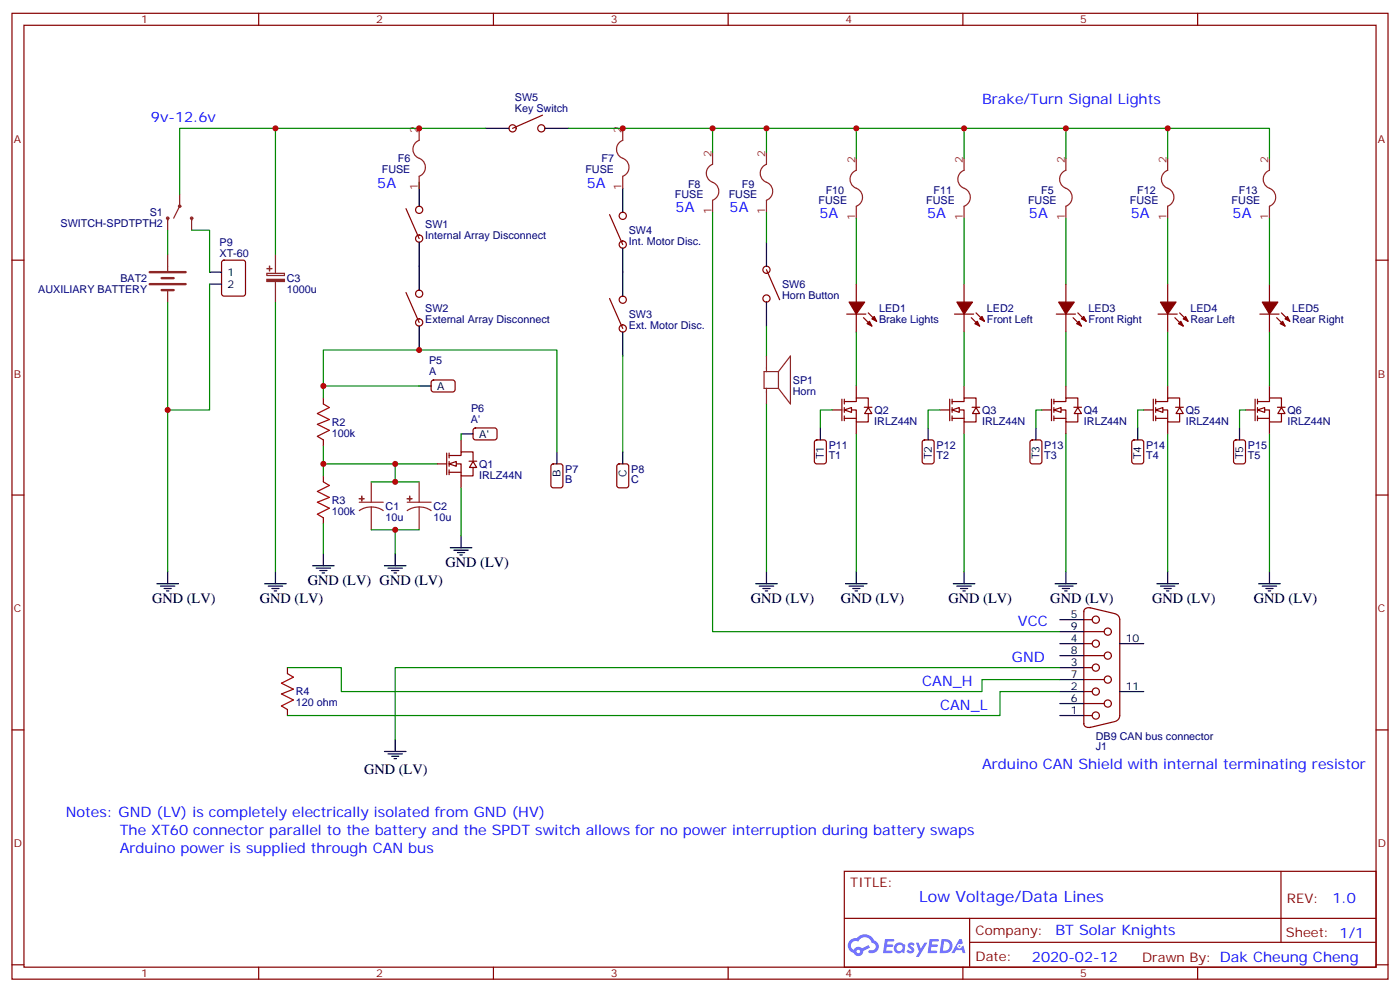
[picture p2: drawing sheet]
<svg xmlns="http://www.w3.org/2000/svg" width="412mm" height="292mm" viewBox="0 0 412 292" stroke-linecap="round" stroke-linejoin="round" font-family="sans-serif">
<g fill="none" stroke="#870000" stroke-width=".35">
<path d="M3.5 3.9h405.4v284.4h-405.4zM7.1 7.4h398.2v277.3h-398.2zM76.2 3.9v3.5M145.3 3.9v3.5M214.5 3.9v3.5M283.6 3.9v3.5M352.8 3.9v3.5M3.5 76.6h3.6M405.3 76.6h3.6M3.5 145.7h3.6M405.3 145.7h3.6M3.5 214.9h3.6"/>
<path d="M405.3 214.9h3.6M248.7 256.5h156.6v28.2h-156.6zM377.3 256.5v20.9M248.7 270.4h156.5M285.6 277.4h119.6M285.6 270.4v14.1M3.5 284h3.6M76.2 284.7v3.6M145.3 284.7v3.6M214.5 284.7v3.6M283.6 284.7v3.6M352.8 284.7v3.6"/>
<path d="M405.3 284h3.6"/>
</g>
<g fill="#5487ff">
<path d="M267.7 277.7a1.22 1.22 0 0 1 1.7 .2l-.4 .6a.47 .47 0 0 0-.3-.4 .47 .47 0 0 0-.5 .2l.1 .2a1.14 1.14 0 0 1 .8 1.8 1.14 1.14 0 0 1-1.9 0l-.2-.2 .5-.6 .7 .5a.29 .29 0 0 0 .3-.3 .29 .29 0 0 0-.2-.3 1.04 1.04 0 0 1-.6-1.7z"/>
<path d="M260.7 276.4h2.4l.3 .2-.2 .5-1.8 .1-.1 .8h1.5l.3 .4-.3 .4h-1.6l-.2 1.1h1.7l.2 .3-.2 .3-2.6 .1z"/>
<path d="M273.8 276.4h2.4l.3 .2-.1 .5-1.8 .1-.2 .8h1.6l.3 .4-.4 .4h-1.6l-.1 1.1h1.7l.2 .3-.2 .3-2.6 .1z"/>
<path d="M282.6 276.4h.7l.3 1.3-.6 .3a.69 .69 0 0 0-1 .3 .69 .69 0 0 0 .4 .9 .69 .69 0 0 0 .9-.6l.5-.2 .6 2.2h-.8l-.2-.9h-1.8l-.5 .9h-.8z"/>
<path d="M269.8 277.5h.8l.6 1.8 1.1-1.8h.9l-2.6 4.2h-.8l.9-1.5z"/>
<path d="M277.4 276.4l-.6 4.2h1.3a2.11 2.11 0 0 0 2.5-2.1 2.11 2.11 0 0 0-2.5-2.1zM278.1 277.2a1.39 1.39 0 0 1 1.7 1.4 1.39 1.39 0 0 1-1.8 1.3h-.3z"/>
<path d="M263.7 278.1a1.54 1.54 0 0 0-.1 2.1 1.54 1.54 0 0 0 2.2 .1l.6 .3 .3-2.3-.2-.3h-.4a1.49 1.49 0 0 0-2.4 .1zM264 279.1a.94 .94 0 0 1 1.8 0 .94 .94 0 0 1-1.8 0z"/>
<path d="M250.4 276.8a2.18 2.18 0 0 0 1.1 3.7 1.44 1.44 0 0 0 1.6 .9 1.44 1.44 0 0 0 1.2-1.4l2-1-.5-.8-1.9 1a1.47 1.47 0 0 0-2.4 .4 1.39 1.39 0 0 1-.7-1.9 1.39 1.39 0 0 1 2-.5 2.12 2.12 0 0 1 2.2-1.3 2.12 2.12 0 0 1 1.9 1.7 1.14 1.14 0 0 1 1.1 1.4 1.14 1.14 0 0 1-1.7 .7 .43 .43 0 0 0-.5 .4 .43 .43 0 0 0 .4 .5 1.98 1.98 0 0 0 2.5-1.2 1.98 1.98 0 0 0-1.2-2.6 3.1 3.1 0 0 0-5.3-.6l-.9 .1zM252.3 280.1a.55 .55 0 0 1 1.1 0 .55 .55 0 0 1-1.1 0z"/>
<circle cx="282.6" cy="278.5" r=".26"/>
</g>
<path d="M44.1 80.1h10.6M44.1 83.6h10.6M47.6 81.9h3.6M47.6 85.4h3.6" fill="none" stroke="#8c2424" stroke-width=".71"/>
<path d="M49.4 74.8v5M49.4 85.4v3.5M105.8 147.8h7.1M109.4 149.3l1.8 .2 1.7 .8M109.4 149.3l-1.9 .2-1.7 .8M109.4 141.9v5.9M109.4 149.3v6.7" fill="none" stroke="#8c2424" stroke-width=".35"/>
<g fill="none" stroke="#870000" stroke-width=".35">
<path d="M119.6 61.4l3.9 8.8M179.6 63.2l3.8 8.8M119.6 86.1l3.9 8.8M179.6 87.9l3.8 8.8M95.2 117.2v1.7M95.2 129.5v1.8M131.6 133.4v6.3M132.3 134.1h3.5v-1.1h3.5v2.9M132.3 136.6h3.5v3.5h3.5v-2.5M132.3 139h3.5M132.3 133.4v1.4M132.3 135.9v1.4"/>
<path d="M132.3 138.3v1.4M138.2 135.8h2.2M95.2 140.1v1.8M95.2 152.4v1.8"/>
<circle cx="123.5" cy="61.8" r="1.06"/>
<circle cx="123.5" cy="70.2" r="1.06"/>
<circle cx="183.4" cy="63.5" r="1.06"/>
<circle cx="183.4" cy="72" r="1.06"/>
<circle cx="123.5" cy="94.9" r="1.06"/>
<circle cx="123.5" cy="86.5" r="1.06"/>
<circle cx="183.4" cy="88.2" r="1.06"/>
<circle cx="183.4" cy="96.7" r="1.06"/>
</g>
<path d="M123.5 53.7v7M183.4 55.4v7.1M123.5 71.3v14.1M183.4 73.1v14.1M123.5 96v7M183.4 97.8v7" fill="none" stroke="#000" stroke-width=".35"/>
<path d="M95.2 118.9l1.8 1.1-3.5 1.7 3.5 1.8-3.5 1.4 3.5 1.8-3.5 1.7 1.7 1.1M95.2 141.9l1.8 1-3.5 1.8 3.5 1.7-3.5 1.4 3.5 1.8-3.5 1.8 1.7 1" fill="none" stroke="#a10000" stroke-width=".35"/>
<g fill="#8c2424" stroke="#8c2424" stroke-width=".35">
<path d="M105.8 146.8h1.4z"/>
<path d="M106.5 146.1l.1 1.4z"/>
</g>
<path d="M132.3 136.6l2.1-.7v1.4z" fill="#fff" stroke="#870000" stroke-width=".35"/>
<g fill="none" stroke="#870000" stroke-width=".35">
<path d="M159.8 33.9l-8.8 3.9M65.5 76.8l.5-.2h5.6l.7 .4v9.5l-.4 .6-5.9 .1-.7-.5v-9.4zM225.8 79.4l3.9 8.8M127.2 112.1l.5-.2h5.9l.5 .7-.1 2.4-.7 .4-5.9-.1-.4-.6v-2.1zM248 117.5v6.4M248.7 118.2h3.5v-1h3.6v2.8M248.7 117.5v1.4M248.7 120v1.4M254.6 119.9h2.2M128.8 136.6h2.8M135.8 129.5v3.5M139.3 135.9l1.1 1.7h-2.1z"/>
<path d="M139.6 126.2l.5-.2h5.9l.4 .7-.1 2.4-.6 .4-5.9-.1-.5-.6v-2.1zM162.5 136.8l.5-.2h2.1l.7 .4v5.9l-.5 .7h-2.3l-.7-.4v-5.9zM181.9 136.8l.5-.2h2.1l.7 .4v5.9l-.5 .7h-2.3l-.7-.4v-5.9zM248.7 120.7h3.5v3.5h3.6v-2.5M248.7 123.2h3.5M248.7 122.4v1.5M135.8 140.1v3.5M319.3 180v33.1M321 178.9l7.4 1.8M321.2 179a1.4 1.4 0 0 0-1.9 1.1M84.7 196.5v1.8M319.3 196.5h2.4"/>
<path d="M319.3 189.5h2.4M319.3 182.4h2.4M319.3 193h6M319.3 185.9h6M328.5 180.7a1.76 1.76 0 0 1 1.3 1.7v28.2a1.77 1.77 0 0 1-1.2 1.7M84.7 208.9v1.7M319.3 203.6h2.4M319.3 210.6h2.4M319.3 207.1h6M319.3 200.1h6M319.3 213a1.32 1.32 0 0 0 1.9 1.1M328.4 212.4l-7.4 1.8"/>
<circle cx="151" cy="37.8" r="1.06"/>
<circle cx="159.5" cy="37.8" r="1.06"/>
<circle cx="225.8" cy="79.4" r="1.06"/>
<circle cx="225.8" cy="87.9" r="1.06"/>
<circle cx="322.8" cy="196.5" r="1.06"/>
<circle cx="322.8" cy="189.5" r="1.06"/>
<circle cx="322.8" cy="182.4" r="1.06"/>
<circle cx="326.3" cy="185.9" r="1.06"/>
<circle cx="326.3" cy="193" r="1.06"/>
<circle cx="322.8" cy="203.6" r="1.06"/>
<circle cx="322.8" cy="210.6" r="1.06"/>
<circle cx="326.3" cy="207.1" r="1.06"/>
<circle cx="326.3" cy="200.1" r="1.06"/>
</g>
<g fill="none" stroke="#000" stroke-width=".35">
<path d="M142.9 37.8h7M160.5 37.8h7.1M225.8 71.3v7.1M61.7 80.1h3.6M61.7 83.6h3.6M225.8 88.9v7.1M123.5 113.6h3.5M135.8 127.7h3.5M164 133v3.6M183.4 133v3.6M312.2 196.5h7.1M312.2 189.5h7.1"/>
<path d="M312.2 182.4h7.1M312.2 193h7.1M312.2 185.9h7.1M329.8 189.5h7.1M312.2 210.6h7.1M312.2 203.6h7.1M312.2 207.1h7.1M312.2 200.1h7.1M329.8 203.6h7.1"/>
</g>
<g fill="#8c2424" stroke="#8c2424" stroke-width=".35">
<path d="M78.6 82.2h5.2v.7h-5.2z"/>
<path d="M78.7 79.1h1.4z"/>
<path d="M79.4 78.4v1.4z"/>
<path d="M119.9 146.8h1.5z"/>
<path d="M120.6 146.1l.1 1.4z"/>
</g>
<g fill="none" stroke="#8c2424" stroke-width=".35">
<path d="M123.5 37.8v3.5a2.91 2.91 0 0 0-1.9 3 2.91 2.91 0 0 0 2.5 2.6 2.82 2.82 0 0 1 1.2 2.7 2.82 2.82 0 0 1-1.8 2.3v3.5M183.4 37.8v3.5a2.91 2.91 0 0 0-1.8 3 2.91 2.91 0 0 0 2.4 2.6 2.82 2.82 0 0 1 1.3 2.7 2.82 2.82 0 0 1-1.9 2.3v3.5M52.9 57.2v3.5l-1.7 3.5M225.8 44.8v3.6a2.91 2.91 0 0 0-1.9 3 2.91 2.91 0 0 0 2.5 2.6 2.82 2.82 0 0 1 1.2 2.6 2.82 2.82 0 0 1-1.8 2.3v3.6M49.4 64.2v3.6M56.4 64.2v3.6M81.1 74.8v5.7M78.6 80.5h5.2v.6h-5.2zM81.1 82.9v6M225.8 104.8v4.6M225.8 114.3v4.6M229.3 109.4h-4.2v4.9h4.2"/>
<path d="M229.3 109.4v4.9M229.3 109.4l3.5-4.6v14.1l-3.5-4.6M119.9 147.8h7.1M123.5 149.3l1.8 .2 1.7 .8M123.5 149.3l-1.9 .2-1.7 .8M123.5 141.9v5.9M123.5 149.3v6.7"/>
<circle cx="49.4" cy="64.2" r=".35"/>
<circle cx="52.9" cy="60.7" r=".35"/>
<circle cx="56.4" cy="64.2" r=".35"/>
</g>
<path d="M84.7 198.3l1.7 1.1-3.5 1.7 3.5 1.8-3.5 1.4 3.5 1.8-3.5 1.7 1.8 1.1" fill="none" stroke="#a10000" stroke-width=".35"/>
<path d="M248.7 120.7l2.1-.7v1.4z" fill="#fff" stroke="#870000" stroke-width=".35"/>
<path d="M252.2 113.6v3.6M255.8 120l1 1.7h-2.1zM279.8 117.5v6.4M280.5 118.2h3.5v-1h3.5v2.8M280.5 117.5v1.4M280.5 120v1.4M286.3 119.9h2.3M245.2 120.7h2.8M252.2 124.2v3.5M280.5 120.7h3.5v3.5h3.5v-2.5M280.5 123.2h3.5M280.5 122.4v1.5" fill="none" stroke="#870000" stroke-width=".35"/>
<path d="M280.5 120.7l2.1-.7v1.4z" fill="#fff" stroke="#870000" stroke-width=".35"/>
<path d="M284 113.6v3.6M287.5 120l1.1 1.7h-2.1zM309.7 117.5v6.4M310.4 118.2h3.6v-1h3.5v2.8M310.4 117.5v1.4M310.4 120v1.4M316.3 119.9h2.3M276.9 120.7h2.9M284 124.2v3.5M310.4 120.7h3.6v3.5h3.5v-2.5M310.4 123.2h3.6M310.4 122.4v1.5" fill="none" stroke="#870000" stroke-width=".35"/>
<path d="M310.4 120.7l2.2-.7v1.4z" fill="#fff" stroke="#870000" stroke-width=".35"/>
<path d="M314 113.6v3.6M317.5 120l1.1 1.7h-2.2zM339.7 117.5v6.4M340.4 118.2h3.6v-1h3.5v2.8M340.4 117.5v1.4M340.4 120v1.4M346.3 119.9h2.3M306.9 120.7h2.8M314 124.2v3.5M340.4 120.7h3.6v3.5h3.5v-2.5M340.4 123.2h3.6M340.4 122.4v1.5" fill="none" stroke="#870000" stroke-width=".35"/>
<path d="M340.4 120.7l2.1-.7v1.4z" fill="#fff" stroke="#870000" stroke-width=".35"/>
<g fill="none" stroke="#870000" stroke-width=".35">
<path d="M249.4 92.5h5.7M252.2 83.6v5.3M252.2 92.5v5.3M254.4 93.5l2.4 2.5M255.8 92.1l2.4 2.5M344 113.6v3.6M347.5 120l1 1.7h-2.1zM369.7 117.5v6.4M370.4 118.2h3.5v-1h3.6v2.8M370.4 117.5v1.4M370.4 120v1.4M376.3 119.9h2.3"/>
<path d="M240.1 129.7l.5-.2h2.1l.7 .4v6l-.4 .6-2.4 .1-.7-.5v-5.9zM271.9 129.7l.4-.2h2.2l.6 .4 .1 6-.5 .6-2.4 .1-.6-.5-.1-5.9zM303.6 129.7l.5-.2h2.1l.7 .4v6l-.4 .6-2.4 .1-.7-.5v-5.9zM333.6 129.7l.5-.2h2.1l.6 .4 .1 6-.5 .6-2.3 .1-.7-.5v-5.9zM336.9 120.7h2.8M344 124.2v3.5M363.6 129.7l.5-.2h2.1l.6 .4 .1 6-.5 .6-2.3 .1-.7-.5v-5.9zM370.4 120.7h3.5v3.5h3.6v-2.5M370.4 123.2h3.5M370.4 122.4v1.5"/>
</g>
<path d="M241.7 126v3.5M273.4 126v3.5M305.2 126v3.5M335.1 126v3.5M365.1 126v3.5" fill="none" stroke="#000" stroke-width=".35"/>
<g fill="#870000" stroke="#870000" stroke-width=".35">
<path d="M256.1 94.6l.7 1.4-1.4-.7z"/>
<path d="M256.8 93.9l.7-.7 .7 1.4z"/>
<path d="M250.1 88.9h4.6l-2.5 3.6z"/>
</g>
<path d="M370.4 120.7l2.1-.7v1.4z" fill="#fff" stroke="#870000" stroke-width=".35"/>
<g fill="none" stroke="#870000" stroke-width=".35">
<path d="M281.2 92.5h5.6M284 83.6v5.3M284 92.5v5.3M286.1 93.5l2.5 2.5M287.5 92.1l2.5 2.5M311.1 92.5h5.7M314 83.6v5.3M314 92.5v5.3M316.1 93.5l2.5 2.5M317.5 92.1l2.5 2.5M341.1 92.5h5.7M344 83.6v5.3"/>
<path d="M344 92.5v5.3M346.1 93.5l2.4 2.5M347.5 92.1l2.5 2.5M371.1 92.5h5.7M373.9 83.6v5.3M373.9 92.5v5.3M376.1 93.5l2.4 2.5M377.5 92.1l2.4 2.5M373.9 113.6v3.6M377.5 120l1 1.7h-2.1zM366.9 120.7h2.8M373.9 124.2v3.5"/>
</g>
<g fill="#870000" stroke="#870000" stroke-width=".35">
<path d="M287.9 94.6l.7 1.4-1.4-.7z"/>
<path d="M288.6 93.9l.7-.7 .7 1.4z"/>
<path d="M281.9 88.9h4.6l-2.5 3.6z"/>
<path d="M317.1 95.3l.8-.7 .7 1.4z"/>
<path d="M318.6 93.9l.7-.7 .7 1.4z"/>
<path d="M311.9 88.9h4.5l-2.4 3.6z"/>
<path d="M347.1 95.3l.7-.7 .7 1.4z"/>
<path d="M348.5 93.9l.7-.7 .8 1.4z"/>
<path d="M341.8 88.9h4.6l-2.4 3.6z"/>
<path d="M377.1 95.3l.7-.7 .7 1.4z"/>
<path d="M378.5 93.9l.7-.7 .7 1.4z"/>
<path d="M371.8 88.9h4.6l-2.5 3.6z"/>
</g>
<path d="M209.9 44.8v3.6a2.91 2.91 0 0 0-1.8 3 2.91 2.91 0 0 0 2.4 2.6 2.82 2.82 0 0 1 1.2 2.6 2.82 2.82 0 0 1-1.8 2.3v3.6M252.2 46.6v3.5a2.91 2.91 0 0 0-1.8 3 2.91 2.91 0 0 0 2.4 2.6 2.82 2.82 0 0 1 1.3 2.7 2.82 2.82 0 0 1-1.9 2.3v3.5M284 46.6v3.5a2.91 2.91 0 0 0-1.8 3 2.91 2.91 0 0 0 2.4 2.6 2.82 2.82 0 0 1 1.2 2.7 2.82 2.82 0 0 1-1.8 2.3v3.5M314 46.6v3.5a2.91 2.91 0 0 0-1.9 3 2.91 2.91 0 0 0 2.5 2.6 2.82 2.82 0 0 1 1.2 2.7 2.82 2.82 0 0 1-1.8 2.3v3.5M344 46.6v3.5a2.91 2.91 0 0 0-1.9 3 2.91 2.91 0 0 0 2.4 2.6 2.82 2.82 0 0 1 1.3 2.7 2.82 2.82 0 0 1-1.8 2.3v3.5M373.9 46.6v3.5a2.91 2.91 0 0 0-1.8 3 2.91 2.91 0 0 0 2.4 2.6 2.82 2.82 0 0 1 1.3 2.7 2.82 2.82 0 0 1-1.9 2.3v3.5" fill="none" stroke="#8c2424" stroke-width=".35"/>
<g fill="none" stroke="#000" stroke-width=".35">
<path d="M135.8 157.7v3.6M46.2 171.8h6.4M47.3 172.5h4.2M48.3 173.2h2.1M49 174h.7M49.4 168.3v3.5M78 171.8h6.3M79 172.5h4.3M80.1 173.2h2.1M80.8 174h.7M81.1 168.3v3.5M92.1 166.5h6.3"/>
<path d="M93.1 167.3h4.3M94.2 168h2.1M94.9 168.7h.7M95.2 163v3.5M113.2 166.5h6.4M114.3 167.3h4.2M115.4 168h2.1M116.1 168.7h.7M116.4 163v3.5M132.6 161.3h6.4M133.7 162h4.2M134.8 162.7h2.1"/>
<path d="M135.5 163.4h.7M222.6 171.8h6.4M223.7 172.5h4.2M224.7 173.2h2.1M225.4 174h.7M225.8 168.3v3.5M249.1 171.8h6.3M250.1 172.5h4.3M251.2 173.2h2.1M251.9 174h.7M252.2 168.3v3.5M280.8 171.8h6.4"/>
<path d="M281.9 172.5h4.2M282.9 173.2h2.1M283.6 174h.7M284 168.3v3.5M310.8 171.8h6.3M311.9 172.5h4.2M312.9 173.2h2.1M313.6 174h.7M314 168.3v3.5M340.8 171.8h6.3M341.8 172.5h4.3M342.9 173.2h2.1"/>
<path d="M343.6 174h.7M344 168.3v3.5M370.8 171.8h6.3M371.8 172.5h4.3M372.9 173.2h2.1M373.6 174h.7M373.9 168.3v3.5M116.4 217.7v3.5M113.2 221.2h6.4M114.3 221.9h4.2M115.4 222.6h2.1M116.1 223.3h.7"/>
</g>
<g fill="none" stroke="#008700" stroke-width=".35">
<path d="M81.1 37.8h61.8M167.6 37.8h146.4v8.8M209.9 37.8v7M225.8 37.8v7M252.2 37.8v8.8M284 37.8v8.8M314 37.8h59.9v8.8M344 37.8v8.8M52.9 57.2v-19.4h28.2v37M49.4 67.8v7M56.4 67.8h5.3v12.3M209.9 62.5v123.4h102.3"/>
<path d="M225.8 62.5v8.8M252.2 64.2v19.4M284 64.2v19.4M314 64.2v19.4M344 64.2v19.4M373.9 64.2v19.4M49.4 88.9v79.4M61.7 83.6v37.1h-12.3M81.1 88.9v79.4M225.8 96v8.8M252.2 97.8v15.8M284 97.8v15.8"/>
<path d="M314 97.8v15.8M344 97.8v15.8M373.9 97.8v15.8M95.2 113.6v-10.6h68.8v30M123.5 113.6h-28.3v3.6M183.4 104.8v28.2M225.8 118.9v49.4M95.2 131.3v5.3h33.6M95.2 136.6v3.5M116.4 136.6v5.3M135.8 127.7v1.8M245.2 120.7h-3.5v5.3"/>
<path d="M252.2 127.7v40.6M276.9 120.7h-3.5v5.3M284 127.7v40.6M306.9 120.7h-1.7v5.3M314 127.7v40.6M336.9 120.7h-1.8v5.3M344 127.7v40.6M366.9 120.7h-1.8v5.3M373.9 127.7v40.6M95.2 154.2v8.8M109.4 156h7v7M109.4 141.9h14.1"/>
<path d="M116.4 156h7.1M135.8 143.6v14.1M84.7 196.5h15.8v7.1h188.8v-3.5h22.9M312.2 196.5h-195.8v21.2M312.2 203.6h-17.6v7h-209.9"/>
</g>
<g fill="#c00">
<circle cx="344" cy="37.8" r=".88"/>
<circle cx="284" cy="37.8" r=".88"/>
<circle cx="252.2" cy="37.8" r=".88"/>
<circle cx="225.8" cy="37.8" r=".88"/>
<circle cx="209.9" cy="37.8" r=".88"/>
<circle cx="183.4" cy="37.8" r=".88"/>
<circle cx="116.4" cy="136.6" r=".88"/>
<circle cx="116.4" cy="141.9" r=".88"/>
<circle cx="116.4" cy="156" r=".88"/>
<circle cx="95.3" cy="136.6" r=".88"/>
<circle cx="49.4" cy="120.7" r=".88"/>
<circle cx="81.1" cy="37.8" r=".88"/>
<circle cx="123.5" cy="37.8" r=".88"/>
<circle cx="95.3" cy="113.6" r=".88"/>
<circle cx="123.5" cy="103" r=".88"/>
<circle cx="314" cy="37.8" r=".88"/>
</g>
<text font-size="4.6" fill="#00f" x="270.8" y="265.5">Low Voltage/Data Lines</text>
<g font-size="4.2" fill="#00f">
<text x="44.4" y="35.9">9v-12.6v</text>
<text x="289.3" y="30.7">Brake/Turn Signal Lights</text>
<text x="111.1" y="55.4">5A</text>
<text x="172.9" y="55.4">5A</text>
<text x="199" y="62.3">5A</text>
<text x="214.9" y="62.3">5A</text>
<text x="241.4" y="64.1">5A</text>
<text x="273.1" y="64.1">5A</text>
<text x="303.1" y="64.1">5A</text>
<text x="333.1" y="64.1">5A</text>
<text x="363.1" y="64.1">5A</text>
<text x="299.9" y="184.2">VCC</text>
<text x="298.1" y="194.8">GND</text>
<text x="271.6" y="201.8">CAN_H</text>
<text x="276.9" y="208.9">CAN_L</text>
<text x="289.3" y="226.5">Arduino CAN Shield with internal terminating resistor</text>
<text x="19.4" y="240.6">Notes: GND (LV) is completely electrically isolated from GND (HV)</text>
<text x="35.3" y="245.9">The XT60 connector parallel to the battery and the SPDT switch allows for no power interruption during battery swaps</text>
<text x="35.3" y="251.2">Arduino power is supplied through CAN bus</text>
<text x="392.5" y="265.8">1.0</text>
<text x="310.9" y="275.3">BT Solar Knights</text>
<text x="304" y="283.1">2020-02-12</text>
</g>
<g font-size="4.2">
<text x="131.2" y="166.9">GND (LV)</text>
<text x="90.7" y="172.2">GND (LV) GND (LV)</text>
<text x="44.8" y="177.5">GND (LV)</text>
<text x="76.6" y="177.5">GND (LV)</text>
<text x="221.2" y="177.5">GND (LV)</text>
<text x="247.6" y="177.5">GND (LV)</text>
<text x="279.4" y="177.5">GND (LV)</text>
<text x="309.4" y="177.5">GND (LV)</text>
<text x="339.4" y="177.5">GND (LV)</text>
<text x="369.4" y="177.5">GND (LV)</text>
<text x="107.3" y="227.9">GND (LV)</text>
</g>
<g font-size="3.9" fill="#800">
<text x="250.5" y="261.1">TITLE:</text>
<text x="379.1" y="265.8">REV:</text>
<text x="287.4" y="275.3">Company:</text>
<text x="378.7" y="275.9">Sheet: 1/1</text>
<text x="287.4" y="283">Date:</text>
<text x="336.4" y="283.1">Drawn By: Dak Cheung Cheng</text>
</g>
<g font-size="3.2" fill="#800">
<text x="41.6" y="6.9">1</text>
<text x="110.8" y="6.9">2</text>
<text x="179.9" y="6.9">3</text>
<text x="249.1" y="6.9">4</text>
<text x="318.2" y="6.9">5</text>
<text x="4.1" y="42">A</text>
<text x="405.9" y="42">A</text>
<text x="4.1" y="111.2">B</text>
<text x="405.9" y="111.2">B</text>
<text x="4.1" y="180.3">C</text>
<text x="405.9" y="180.3">C</text>
<text x="4.1" y="249.4">D</text>
<text x="405.9" y="249.4">D</text>
<text x="41.6" y="287.7">1</text>
<text x="110.8" y="287.7">2</text>
<text x="179.9" y="287.7">3</text>
<text x="249.1" y="287.7">4</text>
<text x="318.2" y="287.7">5</text>
</g>
<g font-size="3.2" fill="#000080">
<text x="151.7" y="29.7">SW5</text>
<text x="151.7" y="32.8">Key Switch</text>
<text x="117.2" y="47.7">F6</text>
<text x="177.2" y="47.7">F7</text>
<text x="112.5" y="51">FUSE</text>
<text x="172.4" y="51">FUSE</text>
<text x="198.8" y="58.3">FUSE</text>
<text x="202.7" y="55.4">F8</text>
<text x="214.6" y="58.3">FUSE</text>
<text x="218.5" y="55.4">F9</text>
<text x="243.2" y="57.2">F10</text>
<text x="275" y="57.2">F11</text>
<text x="306.7" y="57.2">F5</text>
<text x="335" y="57.2">F12</text>
<text x="364.9" y="57.2">F13</text>
<text x="44.1" y="63.6">S1</text>
<text x="241.1" y="60.1">FUSE</text>
<text x="272.9" y="60.1">FUSE</text>
<text x="302.8" y="60.1">FUSE</text>
<text x="332.8" y="60.1">FUSE</text>
<text x="362.8" y="60.1">FUSE</text>
<text x="17.8" y="66.8">SWITCH-SPDTPTH2</text>
<text x="125.2" y="70.4">Internal Array Disconnect</text>
<text x="125.2" y="67.1">SW1</text>
<text x="185.2" y="68.9">SW4</text>
<text x="64.7" y="75.5">XT-60</text>
<text x="64.7" y="72.4">P9</text>
<text x="185.2" y="72.1">Int. Motor Disc.</text>
<text x="35.5" y="83">BAT2</text>
<text x="84.5" y="83">C3</text>
<text x="11.3" y="86.2">AUXILIARY BATTERY</text>
<text x="84.5" y="86.2">1000u</text>
<text x="230.4" y="87.9">Horn Button</text>
<text x="230.4" y="84.8">SW6</text>
<text x="125.2" y="95.1">External Array Disconnect</text>
<text x="125.2" y="91.8">SW2</text>
<text x="185.2" y="93.6">SW3</text>
<text x="258.9" y="95.1">Brake Lights</text>
<text x="258.9" y="91.8">LED1</text>
<text x="290.7" y="95.1">Front Left</text>
<text x="290.7" y="91.8">LED2</text>
<text x="320.7" y="95.1">Front Right</text>
<text x="320.7" y="91.8">LED3</text>
<text x="350.7" y="95.1">Rear Left</text>
<text x="350.7" y="91.8">LED4</text>
<text x="380.6" y="95.1">Rear Right</text>
<text x="380.6" y="91.8">LED5</text>
<text x="185.2" y="96.8">Ext. Motor Disc.</text>
<text x="126.4" y="107.1">P5</text>
<text x="126.4" y="110.3">A</text>
<text x="233.5" y="113">SP1</text>
<text x="233.5" y="116.2">Horn</text>
<text x="97.7" y="125.3">R2</text>
<text x="138.7" y="124.4">A'</text>
<text x="138.7" y="121.2">P6</text>
<text x="257.5" y="125">IRLZ44N</text>
<text x="257.6" y="121.8">Q2</text>
<text x="289.3" y="125">IRLZ44N</text>
<text x="289.3" y="121.8">Q3</text>
<text x="319.3" y="125">IRLZ44N</text>
<text x="319.3" y="121.8">Q4</text>
<text x="349.3" y="125">IRLZ44N</text>
<text x="349.3" y="121.8">Q5</text>
<text x="379.3" y="125">IRLZ44N</text>
<text x="379.3" y="121.8">Q6</text>
<text x="97.7" y="128.6">100k</text>
<text x="141.1" y="137.7">Q1</text>
<text x="244.1" y="135.3">T1</text>
<text x="244.1" y="132">P11</text>
<text x="275.9" y="135.3">T2</text>
<text x="275.9" y="132">P12</text>
<text x="307.6" y="135.3">T3</text>
<text x="307.6" y="132">P13</text>
<text x="337.6" y="135.3">T4</text>
<text x="337.6" y="132">P14</text>
<text x="367.6" y="135.3">T5</text>
<text x="367.6" y="132">P15</text>
<text x="141.1" y="140.9">IRLZ44N</text>
<text x="166.5" y="142.3">B</text>
<text x="166.5" y="139.1">P7</text>
<text x="185.9" y="142.3">C</text>
<text x="185.9" y="139.1">P8</text>
<text x="97.7" y="148.3">R3</text>
<text x="97.7" y="151.5">100k</text>
<text x="113.6" y="153.2">10u</text>
<text x="113.6" y="150.1">C1</text>
<text x="127.7" y="153.2">10u</text>
<text x="127.7" y="150.1">C2</text>
<text x="87.1" y="207.9">120 ohm</text>
<text x="87.1" y="204.7">R4</text>
<text x="322.8" y="217.7">DB9 CAN bus connector</text>
<text x="322.8" y="220.9">J1</text>
</g>
<g font-size="3.2" fill="#8d2323">
<text x="123.1" y="39.2" transform="rotate(-90 123.1 39.2)">2</text>
<text x="183.1" y="39.2" transform="rotate(-90 183.1 39.2)">2</text>
<text x="209.5" y="46.2" transform="rotate(-90 209.5 46.2)">2</text>
<text x="225.4" y="46.2" transform="rotate(-90 225.4 46.2)">2</text>
<text x="251.9" y="48" transform="rotate(-90 251.9 48)">2</text>
<text x="283.6" y="48" transform="rotate(-90 283.6 48)">2</text>
<text x="313.6" y="48" transform="rotate(-90 313.6 48)">2</text>
<text x="343.6" y="48" transform="rotate(-90 343.6 48)">2</text>
<text x="373.6" y="48" transform="rotate(-90 373.6 48)">2</text>
<text x="123.1" y="56" transform="rotate(-90 123.1 56)">1</text>
<text x="183.1" y="56" transform="rotate(-90 183.1 56)">1</text>
<text x="209.5" y="63.1" transform="rotate(-90 209.5 63.1)">1</text>
<text x="225.4" y="63.1" transform="rotate(-90 225.4 63.1)">1</text>
<text x="251.9" y="64.8" transform="rotate(-90 251.9 64.8)">1</text>
<text x="283.6" y="64.8" transform="rotate(-90 283.6 64.8)">1</text>
<text x="313.6" y="64.8" transform="rotate(-90 313.6 64.8)">1</text>
<text x="343.6" y="64.8" transform="rotate(-90 343.6 64.8)">1</text>
<text x="373.6" y="64.8" transform="rotate(-90 373.6 64.8)">1</text>
</g>
<g font-size="3.2">
<text x="67" y="81.2">1</text>
<text x="67" y="84.7">2</text>
<text x="128.8" y="114.7">A</text>
<text x="141.1" y="128.8">A'</text>
<text x="242.7" y="135.2" transform="rotate(-90 242.7 135.2)">T1</text>
<text x="274.5" y="135.2" transform="rotate(-90 274.5 135.2)">T2</text>
<text x="306.2" y="135.2" transform="rotate(-90 306.2 135.2)">T3</text>
<text x="336.2" y="135.2" transform="rotate(-90 336.2 135.2)">T4</text>
<text x="366.2" y="135.2" transform="rotate(-90 366.2 135.2)">T5</text>
<text x="165.1" y="140.5" transform="rotate(-90 165.1 140.5)">B</text>
<text x="184.5" y="140.5" transform="rotate(-90 184.5 140.5)">C</text>
<text x="315.5" y="182.1">5</text>
<text x="315.5" y="185.6">9</text>
<text x="315.5" y="189.1">4</text>
<text x="331.6" y="189.1">10</text>
<text x="315.5" y="196.2">3</text>
<text x="315.5" y="192.7">8</text>
<text x="315.5" y="203.2">2</text>
<text x="315.5" y="199.7">7</text>
<text x="331.6" y="203.2">11</text>
<text x="315.5" y="206.8">6</text>
<text x="315.5" y="210.3">1</text>
</g>
</svg>
